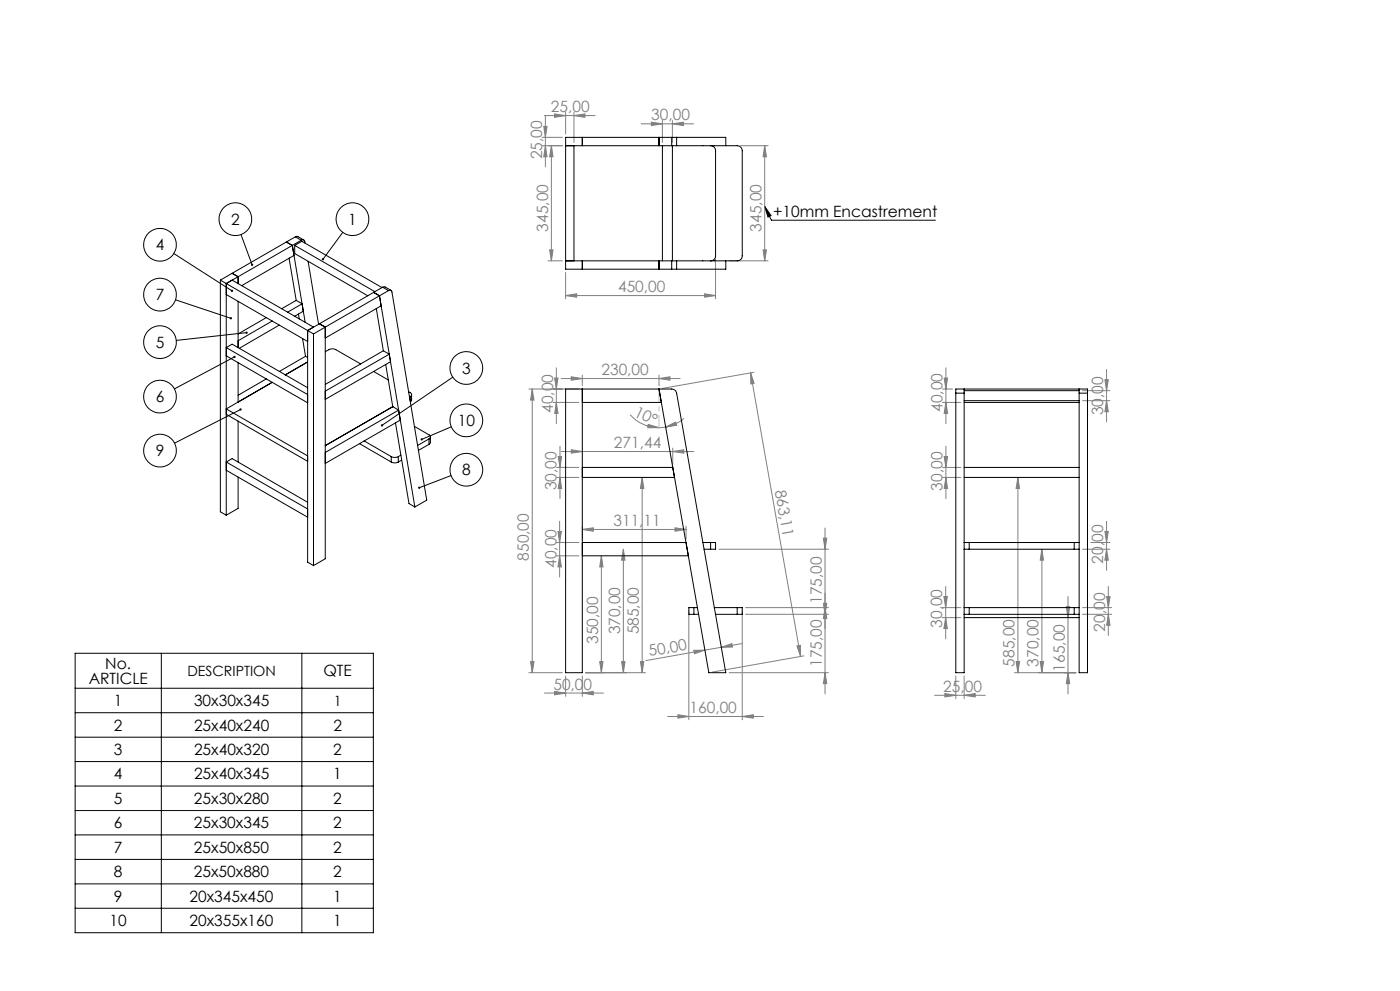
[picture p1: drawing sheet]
<svg xmlns="http://www.w3.org/2000/svg" width="420mm" height="297mm" viewBox="0 0 420 297" stroke-linecap="round" stroke-linejoin="round" font-family="sans-serif">
<g fill="none" stroke="#000" stroke-width=".3">
<path d="M52.1 76l17.5 11.2M72.3 70.3l3.3 9.1M102.8 69.6l-5.9 8.1M229.4 61.9l1.9 2.7-.9 .4zM229.4 61.9l2 4.1h49.2M52.6 89.8l16.7 5.6M74 99.7l-21.1 2.3M70.3 107l-18 9.6M135.9 113l-21.3 14.5M72.2 122.7l-19.8 10.1M135.4 127.9l-8.9 3.8M135.3 142.5l-9.5 3.7"/>
<path d="M22.5 195.8h89.5v83.7h-89.5zM48.4 195.8v83.7M90.6 195.8v83.7M22.5 213.6h89.5M22.5 206.3h89.5M22.5 220.9h89.5M22.5 228.2h89.5M22.5 235.6h89.5M22.5 242.9h89.5M22.5 250.2h89.5M22.5 257.6h89.5M22.5 264.9h89.5"/>
<path d="M22.5 272.2h89.5"/>
<circle cx="48" cy="73.4" r="4.9"/>
<circle cx="70.6" cy="65.7" r="4.9"/>
<circle cx="105.7" cy="65.7" r="4.9"/>
<circle cx="48" cy="88.3" r="4.9"/>
<circle cx="48" cy="118.9" r="4.9"/>
<circle cx="48" cy="102.5" r="4.9"/>
<circle cx="139.9" cy="110.3" r="4.9"/>
<circle cx="48" cy="135" r="4.9"/>
<circle cx="139.9" cy="126" r="4.9"/>
<circle cx="139.9" cy="140.8" r="4.9"/>
</g>
<g fill="none" stroke="#808080" stroke-width=".3">
<path d="M163.1 37.9h1l-.5 3.3zM163.3 34.6h15.2M163.6 34.8v15.2M166.4 34.1l3.3 .5-3.3 .6zM169.7 33.7v6.5M172.2 34.6l3.3-.5v1.1zM172.2 33.7v9M192.4 37.1h15.7M195.4 36.6l3.3 .5-3.3 .5zM198.7 36.1v6.6M201.7 37.1l3.3-.5v1zM201.7 36.1v6.6"/>
<path d="M162.6 43.7h6.1M162.6 41.2h6.1M163.6 43.7l.5 3.3h-1zM165.4 43.7v34.5M165.4 43.7l.5 3.3h-1zM222.2 43.7h8.2M229.4 43.7l.5 3.3h-1zM229.4 43.7v34.5M164.4 78.2h4.3M164.9 74.9h1l-.5 3.3zM214.7 77.7v11.9M218.8 78.2h11.6"/>
<path d="M228.9 74.9h1l-.5 3.3zM169.7 88.6l3.3-.6v1.1zM169.7 81.7v7.9M169.7 88.6h45M211.4 88l3.3 .6-3.3 .5zM158.7 116.6h15M159.7 116.6l.5 3.3h-1zM159.7 116.6v85M166.4 113.3h1l-.5 3.3zM166.9 110.2v16.8M168.3 113.4h35.7M171.4 112.9l3.3 .5-3.3 .5z"/>
<path d="M174.7 112.4v3.2M197.7 113.4l3.3-.5v1zM197.7 112.4v3.2M225.2 111.8l1 3.1-1 .2zM225.2 111.8l15 84.9M226.2 111.6l-27.5 4.8M282.8 116.6h3M283.2 113.3h1.1l-.5 3.3zM283.8 110.2v16.8M324.8 117.1h8.2M331.5 113.8h1l-.5 3.3zM332 110.7v15.7"/>
<path d="M165.9 120.6h7.8M166.9 120.6l.5 3.3h-1zM167.5 136.8h1l-.5 3.3zM168 133.7v15.7M168.3 135.3h39.9M171.4 134.8l3.3 .5-3.3 .5zM189 124.3a11.7 11.7 0 0 0 8.7 3.9M194.5 127.2l3.2 1h-3.4zM199.7 128l3-1.5 .3 1zM199.7 128l-2 .2M201.8 135.3l3.3-.5v1zM201.8 134.3v4.8"/>
<path d="M205.2 125.4l-2.6 1.7-2.9 .9M282.8 120.6h5.5M283.2 136.8h1.1l-.5 3.3zM283.8 120.6l.5 3.3h-1.1zM283.8 133.7v15.7M324.8 120.1h8.2M332 120.1l.5 3.3h-1zM167 143.1h6.7M167 140.1h6.7M167.4 159.3h1l-.5 3.3zM167.9 156.2v16.7M168 143.1l.5 3.3h-1z"/>
<path d="M174.7 158.7l3.3-.5v1zM174.7 157.7v3.9M174.7 158.7h31.1M192.7 143.1v58.5M192.7 143.1l.4 3.3h-1zM202.5 158.2l3.3 .5-3.3 .5zM205.8 157.7v3.9M247.5 158.3v49.7M282.8 143.1h5.5M282.8 140.1h5.5M283.8 143.1l.5 3.3h-1.1zM305.4 143.1v58.5"/>
<path d="M305.4 143.1l.5 3.3h-1.1zM331.5 159.3h1l-.5 3.3zM332 156.2v14.8M166.9 166.6h6.8M166.9 162.6h6.8M167.9 166.6l.5 3.3h-1zM180.4 166.6l.5 3.3h-1zM180.4 166.6v35M187 164.6v37M187 164.6l.5 3.3h-1zM215.7 164.6h32.8M247 161.3h1l-.5 3.3z"/>
<path d="M283.2 178.8h1l-.5 3.3zM283.7 175.8v15.6M312.6 164.6l.5 3.3h-1zM312.6 164.6v37M320.4 178.7v29.3M324.8 164.6h8.2M327.2 162.6h5.8M332 164.6l.5 3.3h-1zM332 178.8h1l-.5 3.3zM332.5 175.8v14.7M159.2 198.3h1l-.5 3.3zM179.9 198.3h1l-.5 3.3z"/>
<path d="M186.5 198.3h1l-.5 3.3zM192.1 198.3h1l-.4 3.3zM206.7 183.1v32.6M208.1 194.9l3.4-.1-3.2 1.1zM211.5 194.8l-17.7 3.2M216.4 194l3.2-1.1 .1 1zM216.4 194l-4.9 .8M222.7 192.9l-6.3 1.1M222.7 183.1v32.6M223.7 182.1h24.8M223.7 184.1h24.8M239.1 193.6l1-.2 .1 3.3z"/>
<path d="M241.2 196.6l-27.6 4.8M247 180.8h1l-.5 3.3zM247.5 182.1l.5 3.3h-1zM282.7 182.1h5.6M282.7 185.1h5.6M283.7 185.1l.5 3.3h-1zM304.8 198.3h1.1l-.5 3.3zM312.1 198.3h1l-.5 3.3zM319.9 181.8h1l-.5 3.3zM324.8 182.1h8.7M324.8 184.1h8.7M332.5 184.1l.5 3.3h-1z"/>
<path d="M158.7 201.6h10M163.3 207.7h17.7M166.4 207.2l3.3 .5-3.3 .5zM169.7 202.6v6.1M174.7 207.7l3.3-.5v1zM174.7 202.6v6.1M175.7 201.6h17.9M200.3 214.7h28.7M203.4 214.2l3.3 .5-3.3 .5zM218.8 201.6h29.7M222.7 214.7l3.3-.5v1zM247.5 201.6l.5 3.3h-1z"/>
<path d="M280.4 208.4h15.2M283.5 207.9l3.2 .5-3.2 .5zM286.7 202.6v6.8M289.2 208.4l3.4-.5v1zM289.2 202.6v6.8M304.3 201.6h18.5M320.4 201.6l.5 3.3h-1z"/>
</g>
<path d="M197.7 116.6v11.9" fill="none" stroke="#c0c0c0" stroke-width=".3" stroke-dasharray="30.5 1.3 1.3 1.3" stroke-dashoffset="26.4"/>
<path d="M229.4 61.9l1.9 2.7-.9 .4zM69 95.1v.5h.5l-.2-.2 .3 .1-.1-.4zM70.1 106.7a.35 .35 0 0 0 .2 .6 .35 .35 0 0 0 .4-.5l-.4 .2 .4-.2-.1-.1zM69.4 86.9v.5h.4l-.2-.2 .3 .1v-.3zM73.8 99.4a.33 .33 0 0 0 0 .6 .33 .33 0 0 0 .5-.3h-.3l.3-.1zM71.9 122.5a.34 .34 0 0 0 .2 .6 .34 .34 0 0 0 .4-.5l-.3 .1 .2-.2zM125.5 146l-.1 .3 .4-.1-.4 .1a.34 .34 0 0 0 .5 .1 .34 .34 0 0 0 .1-.5 .34 .34 0 0 0-.5 .1zM126.2 131.5v.3l.3-.1-.3 .1a.35 .35 0 0 0 .5 .2 .35 .35 0 0 0 .1-.6 .35 .35 0 0 0-.6 .1zM96.7 77.4v.6l.2-.3-.2 .3a.34 .34 0 0 0 .5-.1 .34 .34 0 0 0-.1-.5 .34 .34 0 0 0-.4 0zM75.4 79.2l.1 .5h.2l-.1-.3 .1 .3 .3-.2-.2-.4zM114.3 127.3v.4l.3-.2-.3 .2a.34 .34 0 0 0 .5 .1 .34 .34 0 0 0 0-.5 .34 .34 0 0 0-.5 0z" fill="#000"/>
<g fill="#808080">
<path d="M194.5 127.2l3.2 1h-3.4zM199.7 128l3-1.5 .3 1z"/>
<path d="M201.8 135.3l3.3-.5v1zM171.4 134.8l3.3 .5-3.3 .5zM211.4 88l3.3 .6-3.3 .5zM169.7 88.6l3.3-.6v1.1z"/>
<path d="M171.4 112.9l3.3 .5-3.3 .5zM197.7 113.4l3.3-.5v1zM174.7 158.7l3.3-.5v1zM202.5 158.2l3.3 .5-3.3 .5zM203.4 214.2l3.3 .5-3.3 .5zM222.7 214.7l3.3-.5v1zM283.5 207.9l3.2 .5-3.2 .5zM289.2 208.4l3.4-.5v1zM166.4 34.1l3.3 .5-3.3 .6zM172.2 34.6l3.3-.5v1.1z"/>
<path d="M195.4 36.6l3.3 .5-3.3 .5zM201.7 37.1l3.3-.5v1z"/>
<path d="M174.7 207.7l3.3-.5v1zM166.4 207.2l3.3 .5-3.3 .5z"/>
<path d="M208.1 194.9l3.4-.1-3.2 1.1zM216.4 194l3.2-1.1 .1 1z"/>
<path d="M167.9 166.6l.5 3.3h-1zM167.4 159.3h1l-.5 3.3zM168 143.1l.5 3.3h-1zM167.5 136.8h1l-.5 3.3zM247.5 182.1l.5 3.3h-1zM247 161.3h1l-.5 3.3zM186.5 198.3h1l-.5 3.3zM187 164.6l.5 3.3h-1zM192.1 198.3h1l-.4 3.3zM192.7 143.1l.4 3.3h-1zM283.8 143.1l.5 3.3h-1.1zM283.2 136.8h1.1l-.5 3.3zM332 164.6l.5 3.3h-1zM331.5 159.3h1l-.5 3.3zM283.8 120.6l.5 3.3h-1.1zM283.2 113.3h1.1l-.5 3.3zM332 120.1l.5 3.3h-1zM331.5 113.8h1l-.5 3.3zM320.4 201.6l.5 3.3h-1zM319.9 181.8h1l-.5 3.3zM312.1 198.3h1l-.5 3.3zM312.6 164.6l.5 3.3h-1zM304.8 198.3h1.1l-.5 3.3zM305.4 143.1l.5 3.3h-1.1zM164.9 74.9h1l-.5 3.3zM165.4 43.7l.5 3.3h-1z"/>
<path d="M159.7 116.6l.5 3.3h-1zM159.2 198.3h1l-.5 3.3zM166.4 113.3h1l-.5 3.3zM166.9 120.6l.5 3.3h-1zM247 180.8h1l-.5 3.3zM247.5 201.6l.5 3.3h-1zM180.4 166.6l.5 3.3h-1zM179.9 198.3h1l-.5 3.3zM283.2 178.8h1l-.5 3.3zM283.7 185.1l.5 3.3h-1zM332 178.8h1l-.5 3.3zM332.5 184.1l.5 3.3h-1z"/>
<path d="M163.1 37.9h1l-.5 3.3zM163.6 43.7l.5 3.3h-1zM229.4 43.7l.5 3.3h-1zM228.9 74.9h1l-.5 3.3z"/>
<path d="M225.2 111.8l1 3.1-1 .2zM239.1 193.6l1-.2 .1 3.3z"/>
</g>
<g fill="none" stroke="#000" stroke-width=".3">
<path d="M169.7 43.7h31.8M172.2 43.7v34.5M174.7 41.2v2.5M197.7 41.2v2.5M198.7 43.7v34.5M201.5 43.7h1.5M201.5 41.2h1.5M201.5 41.2h-31.8v39.5h31.8M201.5 41.2v2.5M201.7 43.7v34.5M203 43.7h18.2a1.57 1.57 0 0 1 1.5 1.5v31.5a1.51 1.51 0 0 1-1.5 1.5h-18.2M203 41.2h14.7v2.5"/>
<path d="M203 41.2v2.5M213.2 43.7a1.51 1.51 0 0 1 1.5 1.5v31.5a1.45 1.45 0 0 1-1.5 1.5M85.9 72.5l-16.3 9.4M85.9 72.5l1.8 1.1M86.7 77.4l2.2 12.6M87.7 73.6l-19.8 11.4M87.7 73.6l.5 2.9-15.7 9.1M87.7 73.6l3.8 23M88.4 73.6l24.1 13.8M88.4 73.6l2.2-1.3 24 13.9M88.4 73.6v2.4l21.9 12.6M88.6 71l.6-.2 1.9 1.1"/>
<path d="M88.6 71l-2.7 1.5M88.6 71l1.8 1M90.4 72a.63 .63 0 0 1 .6-.1 .63 .63 0 0 1 .4 .5l.1 .5M90.4 72l-2.7 1.6M92.4 78.3l3.2 18.9M169.7 78.2h31.8M174.7 78.2v2.5M197.7 78.2v2.5M201.5 78.2h1.5M201.5 78.2v2.5M203 78.2v2.5M217.7 78.2v2.5h-14.7"/>
<path d="M66.1 84l28 16.1M66.1 84v69.4l1.8 1M67.9 85v69.4M67.9 85l1.7-1 24.5 14-1.8 1.1M67.9 88.3l24.4 14M69.6 81.9l1.8 1v2.1M69.6 81.9l-3.5 2.1M71.4 90.3v13.9M79.9 95.2l-8.5 4.9M81.7 96.2l-10.3 5.9M83.8 97.4l-12 7M88.9 90l-4.4 2.5"/>
<path d="M88.9 90l1.7 1M89.5 94.1l.3 1.5M90.6 91l-4.3 2.6M90.6 91l.4 2.3-2.6 1.5M92.3 99.1v69.4l1.8 1M95.8 97l1.8 1M95.8 97l-3.5 2.1M97.6 98v69.5l-3.5 2M97.6 98l-3.5 2.1M112.1 87.6l-16.3 9.4M112.1 87.6l1.7 1M112.9 92.5l2.1 12.6"/>
<path d="M113.8 88.6l.5 3-16.7 9.7M113.8 88.6l-16.2 9.4M113.8 88.6l10.7 63.3M114.8 86.1l.7-.1 1.8 1M114.8 86.1l1.8 1M114.8 86.1l-2.7 1.5M116.6 87.1a.6 .6 0 0 1 .6-.1 .6 .6 0 0 1 .4 .5l10.4 62.4-3.5 2M116.6 87.1l-2.8 1.5M201.5 80.7h1.5M67.9 106.6l24.4 14.1M71.4 108.7v11.8M79.9 113.6l-8.5 4.9"/>
<path d="M81.7 114.6l-13.8 8 24.4 14M90.8 101.5l.9 5.3M91.7 106.8l-7.9 4.5M91.7 106.8l.6 .3M92.3 116.2l-22.7-13.1-1.7 1.1 24.4 14M92.3 108.5l-6.7 3.9M94.1 100.1v69.4M97.6 105.4l1.4-.8h1.4l7.8 4.5M112.1 111.3l4.4 2.6M115 105.1l1.8 1M115 105.1l-17.4 10.1M115.7 109.2l2.1 12.7"/>
<path d="M116.8 106.1l-19.2 11.1M116.8 106.1l.4 2.3-19.6 11.3M122.6 117.4l.4 .2a.66 .66 0 0 1 .5 .7 .66 .66 0 0 1-.5 .6M123 118.9l-.1 .1M123 118.9v1.1M123.5 118.2v1.8l-.4 .5M174.7 116.6v85h-5v-85h31.8a1.5 1.5 0 0 1 1.5 1.2l14.7 83.8h-5l-15-85M286.7 117.8v-1.2h39.5v1.2M286.7 117.8v83.8h2.5v-83.8M286.7 117.8h2.5M289.2 116.6v1.2M289.2 117.1h34.5"/>
<path d="M323.7 116.6v1.2M323.7 117.8v83.8h2.5v-83.8M323.7 117.8h2.5M67.9 124.2l24.4 14.1M71.4 126.2v12.3M107.8 133l9.6 5.5M109.3 132.1l8.1 4.7M117.4 136.8l.8 .3 1.3-.3M117.4 138.5l1 .2 1.1-.2M117.4 136.8v1.7M117.8 121.9l-20.2 11.7M117.8 121.9l1.8 1"/>
<path d="M118.6 126.7l4.1 24.2 1.8 1M119.5 136.8v1.7M119.6 122.9l.5 3-22.5 13M119.6 122.9l-22 12.7M120.3 136.4l-.8 .4M120.5 137.9l-1 .6M124.4 127.8l4.3 2.5a.66 .66 0 0 1 .4 .6 .66 .66 0 0 1-.4 .6M128.7 131.5l-3.4 2M128.7 131.5v1.7M128.7 133.2l-3.1 1.8M129.1 130.9v1.8l-.4 .5M174.7 120.6h23.7"/>
<path d="M289.2 120.6h34.5M289.2 120.1h34.5M67.9 140.9l24.4 14.1M71.4 143v9.4l-3.5 2M92.3 150.5l-22.7-13.1-1.7 1.1 24.4 14M174.7 143.1h27.7M174.7 140.1h27.1M289.2 143.1h34.5M289.2 140.1h34.5M174.7 162.6h31.1M174.7 166.6h31.8M210.9 162.6h2.3"/>
<path d="M211.2 164.6h2M213.2 162.6h1.5v2h-1.5M213.2 162.6v2M289.2 164.6h1.6M289.2 162.6h1.6M290.8 164.6h31.5M290.8 162.6h31.5M290.8 162.6v2M322.3 164.6h1.4M322.3 162.6h1.4M322.3 162.6v2M208.2 182.1h-1.5v2h1.5"/>
<path d="M208.2 182.1v2M208.2 184.1h1.4M208.2 182.1h1M214.3 182.1h6.9M214.7 184.1h6.5M221.2 182.1h1.5v2h-1.5M221.2 182.1v2M289.2 182.1h1.6M289.2 184.1h1.6M289.2 185.1h34.5M290.8 184.1h31.5M290.8 182.1h31.5"/>
<path d="M290.8 182.1v2M322.3 182.1h1.4M322.3 184.1h1.4M322.3 182.1v2"/>
</g>
<g font-size="4.7" fill="#808080">
<text x="165.3" y="33.6">25,00</text>
<text x="195.4" y="36.1">30,00</text>
<text x="162.6" y="47.7" transform="rotate(-90 162.6 47.7)">25,00</text>
<text x="164.4" y="69.4" transform="rotate(-90 164.4 69.4)">345,00</text>
<text x="228.4" y="69.4" transform="rotate(-90 228.4 69.4)">345,00</text>
<text x="185.4" y="87.5">450,00</text>
<text x="180.4" y="112.4">230,00</text>
<text x="165.9" y="123.8" transform="rotate(-90 165.9 123.8)">40,00</text>
<text x="189.9" y="124.5" transform="rotate(26 189.9 124.5)">10°</text>
<text x="282.8" y="123.4" transform="rotate(-90 282.8 123.4)">40,00</text>
<text x="331" y="124.5" transform="rotate(-90 331 124.5)">30,00</text>
<text x="184.2" y="134.3">271,44</text>
<text x="167" y="146.9" transform="rotate(-90 167 146.9)">30,00</text>
<text x="232.5" y="147" transform="rotate(80 232.5 147)">863,11</text>
<text x="282.8" y="147" transform="rotate(-90 282.8 147)">30,00</text>
<text x="184" y="157.7">311,11</text>
<text x="158.7" y="168.1" transform="rotate(-90 158.7 168.1)">850,00</text>
<text x="166.9" y="170.2" transform="rotate(-90 166.9 170.2)">40,00</text>
<text x="331" y="168.9" transform="rotate(-90 331 168.9)">20,00</text>
<text x="246.5" y="181" transform="rotate(-90 246.5 181)">175,00</text>
<text x="186" y="190.1" transform="rotate(-90 186 190.1)">370,00</text>
<text x="191.7" y="190.1" transform="rotate(-90 191.7 190.1)">585,00</text>
<text x="282.7" y="188.1" transform="rotate(-90 282.7 188.1)">30,00</text>
<text x="331.5" y="189.3" transform="rotate(-90 331.5 189.3)">20,00</text>
<text x="179.4" y="193" transform="rotate(-90 179.4 193)">350,00</text>
<text x="194.9" y="196.7" transform="rotate(-10 194.9 196.7)">50,00</text>
<text x="246.5" y="199.9" transform="rotate(-90 246.5 199.9)">175,00</text>
<text x="304.4" y="199.8" transform="rotate(-90 304.4 199.8)">585,00</text>
<text x="311.6" y="199.8" transform="rotate(-90 311.6 199.8)">370,00</text>
<text x="319.4" y="201.3" transform="rotate(-90 319.4 201.3)">165,00</text>
<text x="166" y="206.7">50,00</text>
<text x="283" y="207.3">25,00</text>
<text x="206.9" y="213.7">160,00</text>
</g>
<g font-size="4.7">
<text x="231.9" y="64.9">+10mm Encastrement</text>
<text x="69.3" y="67.3">2</text>
<text x="104.5" y="67.3">1</text>
<text x="46.7" y="75">4</text>
<text x="46.7" y="90">7</text>
<text x="46.7" y="104.2">5</text>
<text x="138.6" y="111.9">3</text>
<text x="46.7" y="120.5">6</text>
<text x="137.3" y="127.6">10</text>
<text x="46.7" y="136.7">9</text>
<text x="138.6" y="142.4">8</text>
<text x="31.6" y="200.4">No.</text>
<text x="97" y="202.7">QTE</text>
<text x="26.6" y="205">ARTICLE</text>
<text x="34.2" y="211.6">1</text>
<text x="58.2" y="211.6">30x30x345</text>
<text x="34.2" y="218.9">2</text>
<text x="58.2" y="218.9">25x40x240</text>
<text x="100" y="218.9">2</text>
<text x="34.2" y="226.3">3</text>
<text x="58.2" y="226.3">25x40x320</text>
<text x="100" y="226.3">2</text>
<text x="34.2" y="233.6">4</text>
<text x="58.2" y="233.6">25x40x345</text>
<text x="100" y="233.6">1</text>
<text x="34.2" y="240.9">5</text>
<text x="58.2" y="240.9">25x30x280</text>
<text x="100" y="240.9">2</text>
<text x="34.2" y="248.2">6</text>
<text x="58.2" y="248.2">25x30x345</text>
<text x="100" y="248.2">2</text>
<text x="34.2" y="255.6">7</text>
<text x="58.2" y="255.6">25x50x850</text>
<text x="100" y="255.6">2</text>
<text x="34.2" y="262.9">8</text>
<text x="58.2" y="262.9">25x50x880</text>
<text x="100" y="262.9">2</text>
<text x="34.2" y="270.2">9</text>
<text x="56.9" y="270.2">20x345x450</text>
<text x="100" y="270.2">1</text>
<text x="32.9" y="277.5">10</text>
<text x="56.9" y="277.5">20x355x160</text>
<text x="100" y="277.5">1</text>
</g>
<g font-size="4.2">
<text x="56.2" y="202.5">DESCRIPTION</text>
<text x="100.1" y="211.4">1</text>
</g>
</svg>
